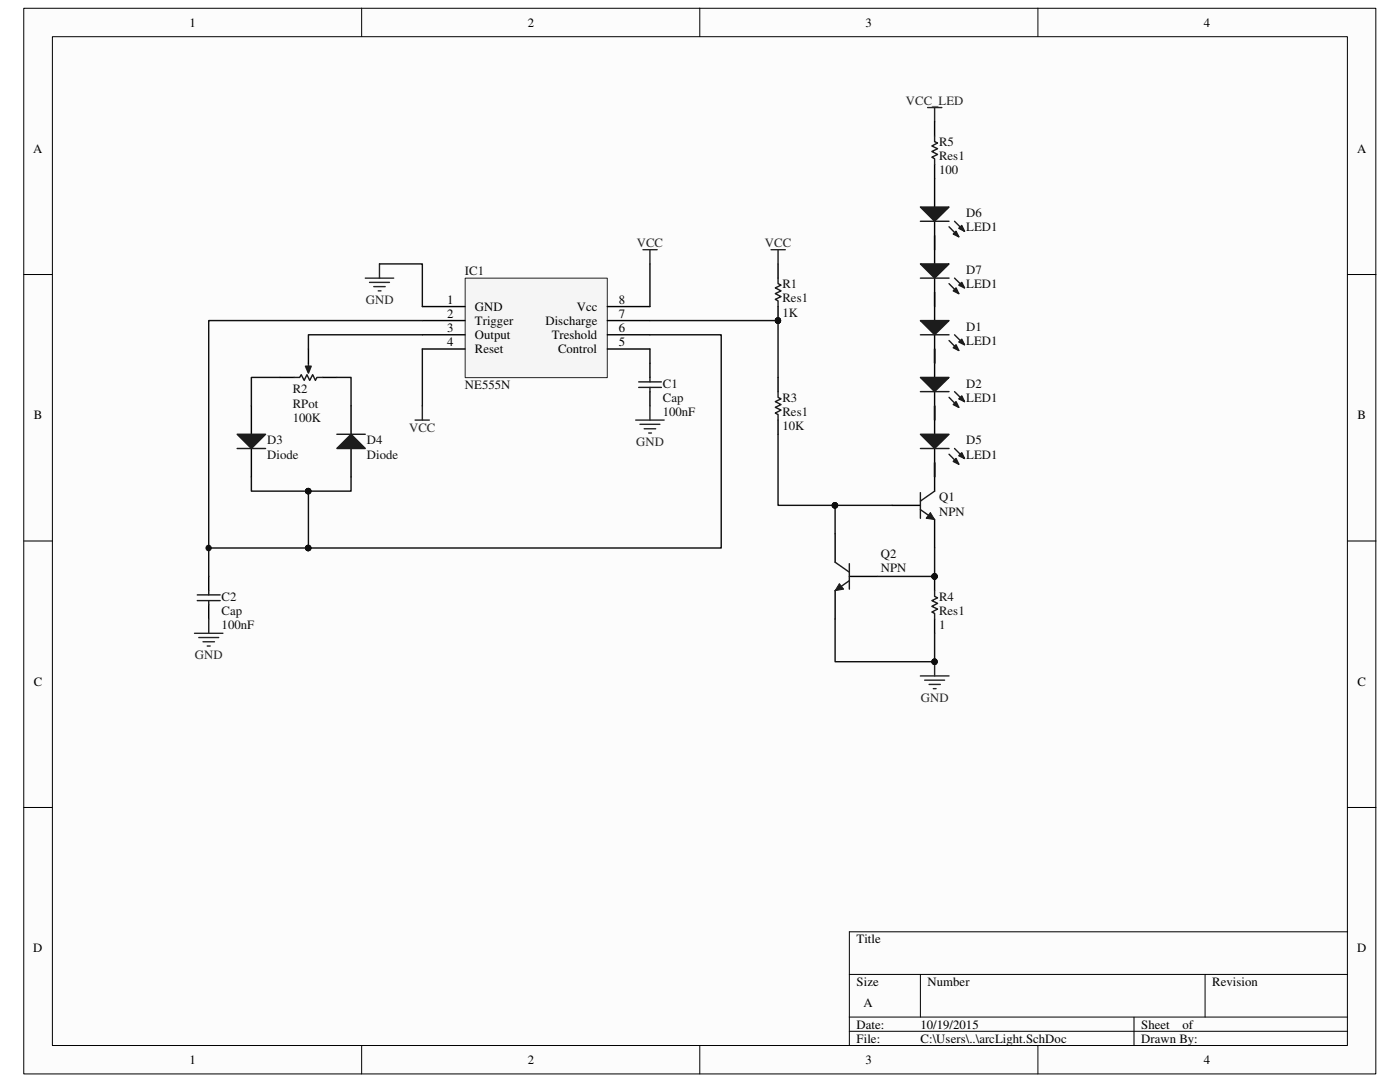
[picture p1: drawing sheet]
<svg xmlns="http://www.w3.org/2000/svg" width="279mm" height="216mm" viewBox="0 0 279 216" stroke-linecap="round" stroke-linejoin="round" font-family="sans-serif">
<path d="M4.8 1.7h269.8v212.6h-269.8z" fill="#fcfcfc"/>
<path d="M4.7 1.7h269.9v212.6h-269.9z" fill="none" stroke="#000" stroke-width=".2"/>
<path d="M10.5 7.4h258.4v201.2h-258.4z" fill="#fcfcfc"/>
<g fill="none" stroke="#000" stroke-width=".2">
<path d="M10.5 7.3h258.4v201.3h-258.4zM72.2 1.6v5.7M139.7 1.6v5.7M207.1 1.6v5.7M4.7 54.8h5.7M268.9 54.8h5.7M4.7 107.9h5.7M268.9 107.9h5.7M4.7 161.1h5.7M268.9 161.1h5.7M169.5 194.4h99.4M183.7 194.4v8.5"/>
<path d="M240.5 194.4v8.5M268.9 185.9h-99.4v22.7M72.2 208.6v5.7M139.7 208.6v5.7M169.5 202.9h99.4M169.5 205.8h99.4M207.1 208.6v5.7M226.3 202.9v5.7"/>
</g>
<path d="M186.5 58.3v5.7M155.3 75.3v2.8M186.5 66.8v5.7M155.3 83.8v2.9" fill="none" stroke="#000" stroke-width=".28"/>
<path d="M155.3 78.1v1.2l.6 .3-1.2 .5 1.2 .6-1.2 .6 1.2 .5-1.2 .6 .6 .3v1.1" fill="none" stroke="#1c1c1c" stroke-width=".28"/>
<path d="M183.7 64h5.7l-2.9 2.8z" fill="#1c1c1c"/>
<path d="M183.7 64h5.7l-2.9 2.8zM189.4 67.9l1.9 2M190.5 66.8l2 2" fill="none" stroke="#1c1c1c" stroke-width=".28"/>
<path d="M190.8 68.8l.5 1.1-1.1-.5z" fill="#1c1c1c"/>
<path d="M190.8 68.8l.5 1.1-1.1-.5z" fill="none" stroke="#1c1c1c" stroke-width=".28"/>
<path d="M191.3 68.2l.6-.5 .6 1.1z" fill="#1c1c1c"/>
<path d="M183.7 66.8h5.7M191.3 68.2l.6-.5 .6 1.1z" fill="none" stroke="#1c1c1c" stroke-width=".28"/>
<path d="M186.5 69.6v5.7M186.5 78.1v5.7" fill="none" stroke="#000" stroke-width=".28"/>
<path d="M183.7 75.3h5.7l-2.9 2.8z" fill="#1c1c1c"/>
<path d="M183.7 75.3h5.7l-2.9 2.8zM189.4 79.3l1.9 2M190.5 78.1l2 2" fill="none" stroke="#1c1c1c" stroke-width=".28"/>
<path d="M190.8 80.1l.5 1.2-1.1-.6z" fill="#1c1c1c"/>
<path d="M190.8 80.1l.5 1.2-1.1-.6z" fill="none" stroke="#1c1c1c" stroke-width=".28"/>
<path d="M191.3 79.6l.6-.6 .6 1.1z" fill="#1c1c1c"/>
<path d="M183.7 78.1h5.7M191.3 79.6l.6-.6 .6 1.1z" fill="none" stroke="#1c1c1c" stroke-width=".28"/>
<path d="M186.5 81v5.7M186.5 89.5v5.7" fill="none" stroke="#000" stroke-width=".28"/>
<path d="M183.7 86.7h5.7l-2.9 2.8z" fill="#1c1c1c"/>
<path d="M183.7 86.7h5.7l-2.9 2.8zM189.4 90.6l1.9 2M190.5 89.5l2 2" fill="none" stroke="#1c1c1c" stroke-width=".28"/>
<path d="M190.8 91.5l.5 1.1-1.1-.5z" fill="#1c1c1c"/>
<path d="M190.8 91.5l.5 1.1-1.1-.5z" fill="none" stroke="#1c1c1c" stroke-width=".28"/>
<path d="M191.3 90.9l.6-.6 .6 1.2z" fill="#1c1c1c"/>
<path d="M183.7 89.5h5.7M183.7 98.3v5.1M186.5 98l-2.8 2M191.3 90.9l.6-.6 .6 1.2zM183.7 101.7l2.8 2" fill="none" stroke="#1c1c1c" stroke-width=".28"/>
<path d="M186.5 92.3v5.7M178 100.8h5.7M186.5 103.7v5.6" fill="none" stroke="#000" stroke-width=".28"/>
<path d="M185.7 102.3l.8 1.4-1.7-.3z" fill="#1c1c1c"/>
<path d="M185.7 102.3l.8 1.4-1.7-.3z" fill="none" stroke="#1c1c1c" stroke-width=".2"/>
<path d="M155.3 86.7v14.1h11.4M186.5 92.3v2.9" fill="none" stroke="#0e0e0e" stroke-width=".28"/>
<circle cx="166.6" cy="100.8" r=".55" fill="#0e0e0e"/>
<circle cx="166.6" cy="100.8" r=".55" fill="none" stroke="#0e0e0e" stroke-width=".2"/>
<path d="M166.7 100.8h11.3" fill="none" stroke="#0e0e0e" stroke-width=".28"/>
<circle cx="166.6" cy="100.8" r=".55" fill="#0e0e0e"/>
<circle cx="166.6" cy="100.8" r=".55" fill="none" stroke="#0e0e0e" stroke-width=".2"/>
<path d="M166.7 100.8v5.7" fill="none" stroke="#0e0e0e" stroke-width=".28"/>
<circle cx="166.6" cy="100.8" r=".55" fill="#0e0e0e"/>
<circle cx="166.6" cy="100.8" r=".55" fill="none" stroke="#0e0e0e" stroke-width=".2"/>
<path d="M166.7 106.5v5.7M166.7 117.9v5.6M169.5 115h5.7" fill="none" stroke="#000" stroke-width=".28"/>
<path d="M166.7 112.2l2.8 2M169.5 115.9l-2.8 2M169.5 112.5v5.1" fill="none" stroke="#1c1c1c" stroke-width=".28"/>
<path d="M167.5 116.5l.9 1.1-1.7 .3z" fill="#1c1c1c"/>
<path d="M167.5 116.5l.9 1.1-1.7 .3z" fill="none" stroke="#1c1c1c" stroke-width=".2"/>
<path d="M186.5 81v2.8" fill="none" stroke="#0e0e0e" stroke-width=".28"/>
<path d="M186.5 115v2.9" fill="none" stroke="#000" stroke-width=".28"/>
<circle cx="186.5" cy="115" r=".53" fill="#0e0e0e"/>
<circle cx="186.5" cy="115" r=".53" fill="none" stroke="#0e0e0e" stroke-width=".2"/>
<path d="M186.5 123.5v2.9" fill="none" stroke="#000" stroke-width=".28"/>
<path d="M186.5 117.9v1.1l.6 .3-1.1 .5 1.1 .6-1.1 .6 1.1 .5-1.1 .6 .5 .3v1.1" fill="none" stroke="#1c1c1c" stroke-width=".28"/>
<circle cx="186.5" cy="115" r=".53" fill="#0e0e0e"/>
<circle cx="186.5" cy="115" r=".53" fill="none" stroke="#0e0e0e" stroke-width=".2"/>
<path d="M92.9 55.5h28.3v19.9h-28.3z" fill="#f5f5f5"/>
<path d="M92.8 55.5h28.4v19.9h-28.4z" fill="none" stroke="#262626" stroke-width=".2"/>
<path d="M84.3 61.2h8.5M84.3 64h8.5M84.3 66.8h8.5M84.3 69.6h8.5M121.2 61.2h8.5M121.2 64h8.5M121.2 66.8h8.5M121.2 69.6h8.5M129.7 72.5v2.8M129.7 78.1v2.9M41.7 115v2.9M41.7 120.7v2.8" fill="none" stroke="#000" stroke-width=".28"/>
<path d="M127.5 76.2h4.5M127.5 77.3h4.5M129.7 75.3v.9M129.7 77.3v.8M39.4 118.7h4.5M39.4 119.8h4.5M41.7 117.9v.8M41.7 119.8v.9" fill="none" stroke="#1c1c1c" stroke-width=".28"/>
<path d="M84.3 64h-42.6v51M129.7 69.6v2.9M175.2 115h11.3" fill="none" stroke="#0e0e0e" stroke-width=".28"/>
<circle cx="186.5" cy="115" r=".53" fill="#0e0e0e"/>
<circle cx="186.5" cy="115" r=".53" fill="none" stroke="#0e0e0e" stroke-width=".2"/>
<path d="M186.5 109.3v5.7" fill="none" stroke="#0e0e0e" stroke-width=".28"/>
<circle cx="186.5" cy="115" r=".53" fill="#0e0e0e"/>
<circle cx="186.5" cy="115" r=".53" fill="none" stroke="#0e0e0e" stroke-width=".2"/>
<path d="M50.2 81v5.7M50.2 89.5v5.7" fill="none" stroke="#000" stroke-width=".28"/>
<path d="M47.3 86.7h5.7l-2.8 2.8z" fill="#1c1c1c"/>
<path d="M47.3 86.7h5.7l-2.8 2.8zM47.3 89.5h5.7" fill="none" stroke="#1c1c1c" stroke-width=".28"/>
<path d="M70.1 81v5.7M70.1 89.5v5.7" fill="none" stroke="#000" stroke-width=".28"/>
<path d="M70.1 86.7l2.8 2.8h-5.7z" fill="#1c1c1c"/>
<path d="M61.6 72.5v1.4M67.2 86.7h5.7M70.1 86.7l2.8 2.8h-5.7z" fill="none" stroke="#1c1c1c" stroke-width=".28"/>
<path d="M55.8 75.3h2.9M64.4 75.3h2.8" fill="none" stroke="#000" stroke-width=".28"/>
<path d="M61 73.1h1.1l-.5 1.4z" fill="#1c1c1c"/>
<path d="M58.7 75.3h1.1l.3-.5 .6 1.1 .6-1.1 .5 1.1 .6-1.1 .5 1.1 .3-.6h1.2M61 73.1h1.1l-.5 1.4z" fill="none" stroke="#1c1c1c" stroke-width=".28"/>
<path d="M61.6 69.6v2.9" fill="none" stroke="#000" stroke-width=".28"/>
<path d="M75.7 52.7h8.6v8.5M129.7 52.7v8.5M55.8 75.3h-5.6v5.7M67.2 75.3h2.9v5.7M84.3 66.8h-22.7v2.8M84.3 69.6v11.4M186.5 69.6v2.9M50.2 95.2v2.8h11.4" fill="none" stroke="#0e0e0e" stroke-width=".28"/>
<path d="M72.9 55.5h5.7M73.7 56.3h4M74.6 57.2h2.3M75.5 58h.5M75.7 52.7v2.8M128.3 49.8h2.8M129.7 49.8v2.9M82.8 83.8h2.9M84.3 81v2.8" fill="none" stroke="#262626" stroke-width=".28"/>
<circle cx="61.5" cy="98" r=".55" fill="#0e0e0e"/>
<circle cx="61.5" cy="98" r=".55" fill="none" stroke="#0e0e0e" stroke-width=".2"/>
<path d="M70.1 95.2v2.8h-8.5" fill="none" stroke="#0e0e0e" stroke-width=".28"/>
<circle cx="61.5" cy="98" r=".55" fill="#0e0e0e"/>
<circle cx="61.5" cy="98" r=".55" fill="none" stroke="#0e0e0e" stroke-width=".2"/>
<path d="M126.9 83.8h5.6M127.7 84.7h4M128.6 85.6h2.3M129.5 86.4h.5M129.7 81v2.8M38.8 126.4h5.7M39.7 127.2h3.9M40.5 128.1h2.3M41.4 128.9h.6M41.7 123.5v2.9" fill="none" stroke="#262626" stroke-width=".28"/>
<path d="M129.7 66.8h14.2v42.5h-82.3" fill="none" stroke="#0e0e0e" stroke-width=".28"/>
<circle cx="61.5" cy="109.3" r=".55" fill="#0e0e0e"/>
<circle cx="61.5" cy="109.3" r=".55" fill="none" stroke="#0e0e0e" stroke-width=".2"/>
<path d="M185.1 21.5h2.9M186.5 21.5v2.8" fill="none" stroke="#262626" stroke-width=".28"/>
<path d="M155.3 52.7v2.8M155.3 61.2v2.8" fill="none" stroke="#000" stroke-width=".28"/>
<circle cx="155.2" cy="64" r=".54" fill="#0e0e0e"/>
<circle cx="155.2" cy="64" r=".54" fill="none" stroke="#0e0e0e" stroke-width=".2"/>
<path d="M155.3 55.5v1.1l.6 .3-1.2 .5 1.2 .6-1.2 .6 1.2 .6-1.2 .5 .6 .3v1.2" fill="none" stroke="#1c1c1c" stroke-width=".28"/>
<circle cx="155.2" cy="64" r=".54" fill="#0e0e0e"/>
<circle cx="155.2" cy="64" r=".54" fill="none" stroke="#0e0e0e" stroke-width=".2"/>
<path d="M153.9 49.8h2.8M155.3 49.8v2.9" fill="none" stroke="#262626" stroke-width=".28"/>
<path d="M129.7 64h25.6" fill="none" stroke="#0e0e0e" stroke-width=".28"/>
<circle cx="155.2" cy="64" r=".54" fill="#0e0e0e"/>
<circle cx="155.2" cy="64" r=".54" fill="none" stroke="#0e0e0e" stroke-width=".2"/>
<path d="M155.3 64v11.3" fill="none" stroke="#0e0e0e" stroke-width=".28"/>
<circle cx="155.2" cy="64" r=".54" fill="#0e0e0e"/>
<circle cx="155.2" cy="64" r=".54" fill="none" stroke="#0e0e0e" stroke-width=".2"/>
<path d="M183.7 134.9h5.7M184.5 135.7h4M185.4 136.6h2.3M186.3 137.4h.5M186.5 132v2.9" fill="none" stroke="#262626" stroke-width=".28"/>
<circle cx="186.5" cy="132" r=".53" fill="#0e0e0e"/>
<circle cx="186.5" cy="132" r=".53" fill="none" stroke="#0e0e0e" stroke-width=".2"/>
<path d="M166.7 123.5v8.5h19.8" fill="none" stroke="#0e0e0e" stroke-width=".28"/>
<circle cx="186.5" cy="132" r=".53" fill="#0e0e0e"/>
<circle cx="186.5" cy="132" r=".53" fill="none" stroke="#0e0e0e" stroke-width=".2"/>
<path d="M186.5 126.4v5.6" fill="none" stroke="#0e0e0e" stroke-width=".28"/>
<circle cx="186.5" cy="132" r=".53" fill="#0e0e0e"/>
<circle cx="186.5" cy="132" r=".53" fill="none" stroke="#0e0e0e" stroke-width=".2"/>
<path d="M41.7 109.3h19.9" fill="none" stroke="#0e0e0e" stroke-width=".28"/>
<circle cx="61.5" cy="109.3" r=".55" fill="#0e0e0e"/>
<circle cx="61.5" cy="109.3" r=".55" fill="none" stroke="#0e0e0e" stroke-width=".2"/>
<circle cx="41.6" cy="109.3" r=".54" fill="#0e0e0e"/>
<circle cx="41.6" cy="109.3" r=".54" fill="none" stroke="#0e0e0e" stroke-width=".2"/>
<path d="M61.6 98v11.3" fill="none" stroke="#0e0e0e" stroke-width=".28"/>
<circle cx="61.5" cy="98" r=".55" fill="#0e0e0e"/>
<circle cx="61.5" cy="98" r=".55" fill="none" stroke="#0e0e0e" stroke-width=".2"/>
<circle cx="61.5" cy="109.3" r=".55" fill="#0e0e0e"/>
<circle cx="61.5" cy="109.3" r=".55" fill="none" stroke="#0e0e0e" stroke-width=".2"/>
<path d="M186.5 47v5.7M186.5 55.5v5.7" fill="none" stroke="#000" stroke-width=".28"/>
<path d="M183.7 52.7h5.7l-2.9 2.8z" fill="#1c1c1c"/>
<path d="M183.7 52.7h5.7l-2.9 2.8zM189.4 56.6l1.9 2M190.5 55.5l2 1.9" fill="none" stroke="#1c1c1c" stroke-width=".28"/>
<path d="M190.8 57.4l.5 1.2-1.1-.6z" fill="#1c1c1c"/>
<path d="M190.8 57.4l.5 1.2-1.1-.6z" fill="none" stroke="#1c1c1c" stroke-width=".28"/>
<path d="M191.3 56.9l.6-.6 .6 1.1z" fill="#1c1c1c"/>
<path d="M183.7 55.5h5.7M191.3 56.9l.6-.6 .6 1.1z" fill="none" stroke="#1c1c1c" stroke-width=".28"/>
<path d="M186.5 35.6v5.7M186.5 44.2v5.6" fill="none" stroke="#000" stroke-width=".28"/>
<path d="M183.7 41.3h5.7l-2.9 2.9z" fill="#1c1c1c"/>
<path d="M183.7 41.3h5.7l-2.9 2.9zM189.4 45.3l1.9 1.9M190.5 44.2l2 1.9" fill="none" stroke="#1c1c1c" stroke-width=".28"/>
<path d="M190.2 46.7l.6-.6 .5 1.1z" fill="#1c1c1c"/>
<path d="M190.2 46.7l.6-.6 .5 1.1z" fill="none" stroke="#1c1c1c" stroke-width=".28"/>
<path d="M191.3 45.6l.6-.6 .6 1.1z" fill="#1c1c1c"/>
<path d="M186.5 27.1v1.2l.6 .2-1.1 .6 1.1 .6-1.1 .5 1.1 .6-1.1 .6 .5 .3v1.1M183.7 44.2h5.7M191.3 45.6l.6-.6 .6 1.1z" fill="none" stroke="#1c1c1c" stroke-width=".28"/>
<path d="M186.5 24.3v2.8M186.5 32.8v2.8" fill="none" stroke="#000" stroke-width=".28"/>
<g font-size="2.5">
<text x="37.8" y="5.3">1</text>
<text x="105.3" y="5.3">2</text>
<text x="172.8" y="5.3">3</text>
<text x="240.2" y="5.3">4</text>
<text x="6.6" y="30.5">A</text>
<text x="270.8" y="30.5">A</text>
<text x="89.2" y="60.6">1</text>
<text x="89.2" y="63.5">2</text>
<text x="94.8" y="62">GND</text>
<text x="94.8" y="64.9">Trigger</text>
<text x="108.8" y="64.9">Discharge</text>
<text x="115.1" y="62">Vcc</text>
<text x="123.5" y="60.6">8</text>
<text x="123.5" y="63.5">7</text>
<text x="89.2" y="66.3">3</text>
<text x="89.2" y="69.1">4</text>
<text x="94.8" y="67.7">Output</text>
<text x="94.8" y="70.5">Reset</text>
<text x="110.1" y="67.7">Treshold</text>
<text x="111.4" y="70.5">Control</text>
<text x="123.5" y="66.3">6</text>
<text x="123.5" y="69.1">5</text>
<text x="6.7" y="83.7">B</text>
<text x="270.9" y="83.7">B</text>
<text x="6.7" y="136.8">C</text>
<text x="270.9" y="136.8">C</text>
<text x="6.6" y="190">D</text>
<text x="170.9" y="188.2">Title</text>
<text x="270.8" y="190">D</text>
<text x="170.9" y="196.7">Size</text>
<text x="185.1" y="196.7">Number</text>
<text x="241.9" y="196.7">Revision</text>
<text x="172.3" y="201">A</text>
<text x="170.9" y="205.2">Date:</text>
<text x="170.9" y="208.1">File:</text>
<text x="183.7" y="208.1">C:\Users\..\arcLight.SchDoc</text>
<text x="183.7" y="205.2">10/19/2015</text>
<text x="227.8" y="205.2">Sheet</text>
<text x="227.8" y="208.1">Drawn By:</text>
<text x="236" y="205.2">of</text>
<text x="37.8" y="212.3">1</text>
<text x="105.3" y="212.3">2</text>
<text x="172.8" y="212.3">3</text>
<text x="240.2" y="212.3">4</text>
</g>
<g font-size="2.5" fill="#262626">
<text x="180.8" y="20.9">VCC_LED</text>
<text x="127.1" y="49.3">VCC</text>
<text x="152.7" y="49.3">VCC</text>
<text x="73" y="60.6">GND</text>
<text x="81.7" y="86.1">VCC</text>
<text x="127" y="89">GND</text>
<text x="38.9" y="131.5">GND</text>
<text x="183.8" y="140">GND</text>
</g>
<g font-size="2.5" fill="#0e0e0e">
<text x="187.4" y="29.1">R5</text>
<text x="187.4" y="34.8">100</text>
<text x="187.4" y="32">Res1</text>
<text x="192.8" y="43.3">D6</text>
<text x="192.8" y="46.1">LED1</text>
<text x="92.8" y="54.9">IC1</text>
<text x="156.2" y="57.5">R1</text>
<text x="192.8" y="54.7">D7</text>
<text x="192.8" y="57.5">LED1</text>
<text x="156.2" y="63.2">1K</text>
<text x="156.2" y="60.3">Res1</text>
<text x="192.8" y="66">D1</text>
<text x="192.8" y="68.8">LED1</text>
<text x="92.8" y="77.6">NE555N</text>
<text x="132.3" y="77.3">C1</text>
<text x="192.8" y="77.3">D2</text>
<text x="58.4" y="78.5">R2</text>
<text x="58.4" y="81.3">RPot</text>
<text x="132.3" y="83">100nF</text>
<text x="132.3" y="80.2">Cap</text>
<text x="156.2" y="80.2">R3</text>
<text x="156.2" y="83">Res1</text>
<text x="192.8" y="80.2">LED1</text>
<text x="53.3" y="88.7">D3</text>
<text x="58.4" y="84.2">100K</text>
<text x="73.2" y="88.7">D4</text>
<text x="156.2" y="85.9">10K</text>
<text x="192.8" y="88.7">D5</text>
<text x="53.3" y="91.5">Diode</text>
<text x="73.2" y="91.5">Diode</text>
<text x="192.8" y="91.5">LED1</text>
<text x="187.4" y="100">Q1</text>
<text x="187.4" y="102.9">NPN</text>
<text x="175.8" y="111.4">Q2</text>
<text x="44.2" y="119.9">C2</text>
<text x="175.8" y="114.2">NPN</text>
<text x="187.4" y="119.9">R4</text>
<text x="44.2" y="125.6">100nF</text>
<text x="44.2" y="122.7">Cap</text>
<text x="187.4" y="125.6">1</text>
<text x="187.4" y="122.7">Res1</text>
</g>
</svg>
